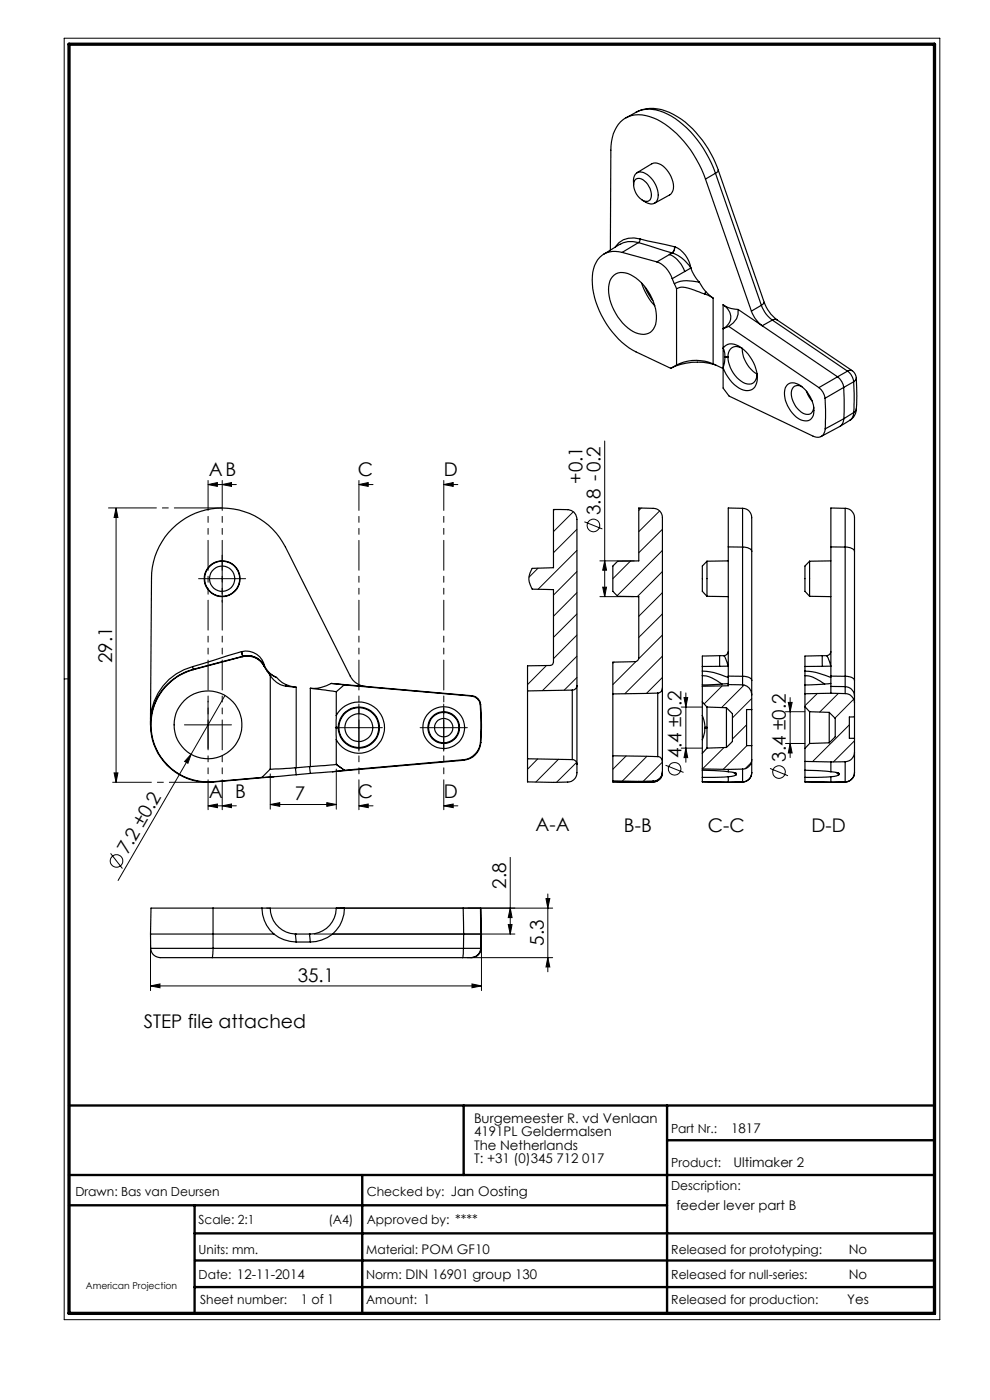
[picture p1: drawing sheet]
<svg xmlns="http://www.w3.org/2000/svg" width="210mm" height="297mm" viewBox="0 0 210 297" stroke-linecap="round" stroke-linejoin="round" font-family="sans-serif">
<g fill="none" stroke="#000" stroke-width=".21">
<path d="M13.6 8.1h185.8v271.9h-185.8zM128.3 93.6v33M24.6 107.8l.4 2h-.8zM24.6 107.8v58.2M44.1 102.8l2-.4v.8zM44.1 102.8h6M47.1 102.8l2-.4v.8zM47.1 117.8v10M76.1 102.8l2-.4v.8zM76.1 102.8h3M94.1 102.8l2-.4v.8zM94.1 102.8h3"/>
<path d="M117.6 108.1l-.2 .2M121.6 108.6l-4.2 4.2M122.4 112.3l-5 5M122.4 116.8l-8.3 8.2M124 110.7l3.8 1.5M127.2 119h7.3M128.3 119l.4 2h-.9zM133.8 119l-3.8 3.8M136 107.8l-.5 .5M139.9 108.4l-4.4 4.4M140.5 112.3l-5 5M140.5 116.8l-9.6 9.6"/>
<path d="M42.1 122.8h10M114.1 120.5l-1.9 1.9M122.4 121.2l-5 5.1M122.4 125.7l-5 5M122.4 130.2l-5 5M122.4 134.7l-5 5M122.4 139.2l-7.3 7.3M127.2 126.6h7.3M127.8 124.6h.9l-.4 2zM140.5 121.2l-5.3 5.4M140.5 125.7l-5 5M140.5 130.2l-5 5"/>
<path d="M140.5 134.7l-5 5.1M140.5 139.2l-8 8M14.6 144h-1M39.1 153.8h10M44.1 148.8v10M47.7 147.5l-7.2 12.5M71.1 154.4h10M76.1 149.4v9.9M89.1 154.4h10M94.1 149.4v9.9M115.9 141.2l-4 4M122.4 143.7l-2.7 2.7"/>
<path d="M130.3 140.4l-.3 .3M134.9 140.3l-4.9 4.9M140.5 143.7l-3.4 3.4M144.5 150h4.5M144.5 158.7h4.5M145.1 148h.8l-.4 2zM145.5 147v14.7M145.5 158.7l.4 2h-.8zM153.2 145.5l-3.8 3.8M153.6 158.6l-4.6 4.5M157.8 145.3l-4.7 4.8M158.4 153.8l-3 3"/>
<path d="M158.4 158.2l-5 5M159.5 148.2l-4.1 4.1M166.6 151h4.1M166.6 157.7h4.1M167.2 149h.8l-.4 2zM167.6 157.7l.4 2h-.8zM167.6 148v12.7M173.4 147.1l-2.7 2.6M177.8 147.1l-3.9 4M180.2 153.8l-7.8 7.8M181.1 148.3l-4 4.1M181.3 157.2l-4.5 4.4"/>
<path d="M24.2 164h.8l-.4 2zM40.5 160l-.6 1.9-.7-.4zM40.5 160l-15.5 26.8M44.1 171l2-.4v.7zM44.1 171h6M47.1 171l2-.4v.7zM57.3 170.7l2-.4v.8zM57.3 164.2v7.5M57.3 170.7h14M69.3 170.3l2 .4-2 .4zM71.3 163.2v8.5M76.1 171l2-.4v.7z"/>
<path d="M76.1 171h3M94.1 171l2-.4v.7zM94.1 171h3M114.1 161l-2.2 2.2M118.5 161.1l-4.8 4.8M122.3 161.7l-4.2 4.2M132.8 160.4l-2.8 2.8M137.2 160.4l-5.2 5.3M140.5 161.7l-4 4M141.2 162.3l3.8 1.6M159.4 161.7l-1.4 1.4M163.3 163l3.8 1.6"/>
<path d="M23.5 181l2.5 3.3M31.9 199.1v11M56.6 192.6h60.6M66.7 198.2h42.5M102.1 199.1v11M107.8 196.1h.8l-.4 2.1zM108.2 192.6l.4 2.1h-.8zM108.2 181.9v16.3M115.8 190.6h.8l-.4 2zM116.2 189.6v16.6M31.9 209.2l2-.5v.8zM31.9 209.2h70.2"/>
<path d="M99.1 203.2h18.1M100.1 208.7l2 .5-2 .3zM116.2 203.2l.4 1.9h-.8z"/>
<circle cx="125.9" cy="111.5" r="1.33"/>
<circle cx="143.1" cy="163.1" r="1.32"/>
<circle cx="165.2" cy="163.8" r="1.34"/>
<circle cx="24.7" cy="182.6" r="1.32"/>
</g>
<path d="M14.6 234.5h183.6M98.4 234.5v14.8M141.5 234.5v44.1M14.6 249.3h183.6M14.6 255.7h126.9M41.3 255.7v22.9M76.8 249.3v29.3M141.5 241.9h56.7M41.3 261.7h156.9M41.3 273h156.9M41.4 267.4h156.8" fill="none" stroke="#000" stroke-width=".5"/>
<path d="M14.6 9.4h183.6v269.2h-183.6z" fill="none" stroke="#000" stroke-width=".7"/>
<path d="M44.1 100.8v72.1M47.1 100.8v72.1M76.1 100.8v72.1M94.1 100.8v72.1" fill="none" stroke="#000" stroke-width=".21" stroke-dasharray="6.3 1.3 1.3 1.3 1.3 1.3" stroke-dashoffset="-1.2"/>
<path d="M47.1 107.8h-24.1" fill="none" stroke="#000" stroke-width=".21" stroke-dasharray="15.2 1.3 1.3 1.3" stroke-dashoffset="5.1"/>
<path d="M44.1 166h-20.2" fill="none" stroke="#000" stroke-width=".21" stroke-dasharray="15.2 1.3 1.3 1.3" stroke-dashoffset="7"/>
<g fill="#000">
<path d="M40.5 160l-.6 1.9-.7-.4z"/>
<path d="M44.1 102.8l2-.4v.8zM44.1 171l2-.4v.7z"/>
<path d="M47.1 102.8l2-.4v.8zM47.1 171l2-.4v.7zM76.1 102.8l2-.4v.8zM76.1 171l2-.4v.7zM94.1 102.8l2-.4v.8zM94.1 171l2-.4v.7z"/>
<path d="M145.1 148h.8l-.4 2zM145.5 158.7l.4 2h-.8z"/>
<path d="M24.2 164h.8l-.4 2zM24.6 107.8l.4 2h-.8z"/>
<path d="M57.3 170.7l2-.4v.8zM69.3 170.3l2 .4-2 .4z"/>
<path d="M107.8 196.1h.8l-.4 2.1zM108.2 192.6l.4 2.1h-.8z"/>
<path d="M115.8 190.6h.8l-.4 2zM116.2 203.2l.4 1.9h-.8zM128.3 119l.4 2h-.9zM127.8 124.6h.9l-.4 2zM167.2 149h.8l-.4 2zM167.6 157.7l.4 2h-.8z"/>
<path d="M31.9 209.2l2-.5v.8zM100.1 208.7l2 .5-2 .3z"/>
</g>
<g fill="none" stroke="#000" stroke-width=".25">
<path d="M134.4 39.3v-.9a1.67 1.67 0 0 1 .9-1.8 1.67 1.67 0 0 1 2 .4 5.4 5.4 0 0 1 2.2 5.3 1.56 1.56 0 0 1-2.6 .6l-.7-.5M134.8 38.1a1.67 1.67 0 0 1 2.3 .6 3.5 3.5 0 0 1 .8 3.7 1.52 1.52 0 0 1-2.2-.4 3.2 3.2 0 0 1-.9-3.9zM134.9 23.8a8.1 8.1 0 0 1 7.9 .5 22 22 0 0 1 9.6 11.8M134.9 23.8a7.7 7.7 0 0 1 7.5 .8 23.4 23.4 0 0 1 9.4 12.2M134.9 23.8l-2.1 1.2M135.1 36.7l3.2-2a2.56 2.56 0 0 1 3.1 1.3 4.7 4.7 0 0 1 1.2 4.8l-.5 .5-3.2 1.8M149.6 38a23.2 23.2 0 0 0-10.2-12.6 7.3 7.3 0 0 0-6.7-.4 7.6 7.6 0 0 0-3.1 6.9l-.1 21.2M149.6 38l9.8 28M151.8 36.8l9.7 28M151.8 36.8l-2.2 1.2M152.4 36.1l-.1 .2-.5 .5M152.4 36.1l9.7 28"/>
<path d="M129.9 58.7a3.1 3.1 0 0 1 4.4-.1 10.6 10.6 0 0 1 4.8 10.3 2.84 2.84 0 0 1-4.2 1.7 10.9 10.9 0 0 1-5.8-9.8 3.4 3.4 0 0 1 .8-2.1zM132 53.5a4.6 4.6 0 0 0-6.1 3.5 16.4 16.4 0 0 0 4 13.4l1.3 1.6 2.2 1.8 1.5 .8 7.4 3.5M132 53.5l7.3 2.1M135.4 51.5l7.2 2.2M135.4 51.5a4.6 4.6 0 0 0-3.8 .3l-3.5 2.1M135.4 51.5l-3.4 2M135.7 50.7l7.4 1.6M135.7 50.7v.4l-.3 .4M135.7 50.7a4.3 4.3 0 0 0-5.2 1.8M139.3 55.6a5.5 5.5 0 0 1 3.3 3.5M142 54a5.6 5.6 0 0 1 3.2 3.6M142 54l-2.7 1.6"/>
<path d="M142.6 53.7a7.7 7.7 0 0 1 3.9 3.2M142.6 53.7h.1M142.6 53.7l-.6 .3M142.6 59.1l.5 1.1M143.1 52.3a5.8 5.8 0 0 1 3.4 4.6M143.1 52.3h.1M143.1 52.3a1.27 1.27 0 0 1-.5 1.4M143.1 52.3a1.23 1.23 0 0 1-.5 1.4M145.2 57.6l-2.6 1.5M146.5 56.9a8.5 8.5 0 0 0 1.8 3M146.5 56.9l-1.3 .7M148.3 59.9l1.4 1.9"/>
<path d="M148.3 59.9a7 7 0 0 0-5.2 .3M136.1 60a12.8 12.8 0 0 0 2.8 4.9M136.8 61l1.7 2.7M143.1 60.2l.4 1M143.5 61.2a4.5 4.5 0 0 1 3.6 .3l2.4 .9M143.5 61.2v16.2M143.5 77.4l-1.2 .7M149.5 62.4l1.8 .8M149.7 61.8l1.6 1.4M149.7 61.8l-.2 .6M151.3 77.2a9.4 9.4 0 0 0-7.8 .2M151.3 63.2v14"/>
<path d="M151.3 77.2l2.1 1M151.9 77.5a12.6 12.6 0 0 0-9.6 .6M153.4 64.7a5.3 5.3 0 0 0 3.2 .9M153.4 64.7v17.6l1.3 1.7 17.8 8.5a1.67 1.67 0 0 0 1.8 .1 1.67 1.67 0 0 0 .7-1.6M153.4 64.7a2.82 2.82 0 0 1 1.6 2.5 2.82 2.82 0 0 1-1.6 2.5l1.2-.5M153.8 75.7l-.1-.8-.3-1a2.31 2.31 0 0 1 3.3-.5 8 8 0 0 1 3.8 7.8 2.13 2.13 0 0 1-3.3 1.4 8 8 0 0 1-3.8-4.6l.3-1 .1-1.3M153.8 75.7l.6 .1M153.8 75.7h.6M153.8 75.7h.1M154.4 75.8a6.4 6.4 0 0 0 4.1 5.7 1.77 1.77 0 0 0 2.1-2.1M154.4 75.7a1.88 1.88 0 0 1 .9-2 1.88 1.88 0 0 1 2.1 .2 6.6 6.6 0 0 0 3.2 5.4M154.4 75.7v.1"/>
<path d="M154.6 69.2l19.1 13M156.6 65.6a3.5 3.5 0 0 1-2 3.6M156.6 65.6l21.1 14.3M159.4 66a6.7 6.7 0 0 0 2.3 3.1l2.1-1.2M161.5 64.8a6.4 6.4 0 0 0 2.3 3.1M161.5 64.8l-2.1 1.2M162.1 64.1a8.5 8.5 0 0 0 2.7 3.7M162.1 64.1l-.6 .7M163.8 67.9l16 10.8M164.8 67.8l-.4-.1-.6 .2M164.8 67.8l16 10.8M177.7 79.9l-4 2.3"/>
<path d="M177.7 79.9l.1 .1a3.4 3.4 0 0 1 1.2 2.2M179.8 78.7l-2.1 1.2M179.8 78.7a3.3 3.3 0 0 1 1.3 2.3M180.8 78.6a2.19 2.19 0 0 1 .8 1.6M180.8 78.6h-.5l-.5 .1M167 81.6a2.49 2.49 0 0 1 3.3 .6 6 6 0 0 1 2.1 6.2 1.96 1.96 0 0 1-3 .4 6.5 6.5 0 0 1-2.8-6.5zM170.1 82.1a1.46 1.46 0 0 0-1.7-.1 1.46 1.46 0 0 0-.5 1.7 4.8 4.8 0 0 0 3.2 4.2 1.34 1.34 0 0 0 1.5-1.5M171.1 83l.4 1 .8 1.1M173.7 82.2a3.4 3.4 0 0 1 1.3 2.3M175 84.5v6.5M178.1 90.5l-3.9 2.1M179 82.2l-4 2.3"/>
<path d="M179 82.2v6.6M179 88.8v.2a1.89 1.89 0 0 1-.8 1.4l2.1-1.3M179 88.8l-4 2.2M181.1 81v6.5M181.1 87.5v.2a1.89 1.89 0 0 1-.8 1.4M181.1 81l-2.1 1.2M181.1 87.5l-2.1 1.3M181.6 80.2v6.5M181.6 86.7l-.3 1.3-1 1.1M181.6 80.2l-.1 .4-.4 .4M181.6 86.7l-.1 .5-.4 .3M150 119.1v7.4"/>
<path d="M150 119.1l-1 1v5.3l1 1.1M154.5 119l-4.5 .1M154.5 116v27.4M154.5 116l3 .1M157.5 107.8a2.19 2.19 0 0 1 2 2.8v6.3M157.5 116.1a1.85 1.85 0 0 1 2 .8M157.5 107.8h-3v8.2M157.5 107.8v8.3M157.5 116.1v27.4M159.5 116.9v27.5M171.7 119.1v7.4M171.7 119.1l-1 1v5.3l1 1.1"/>
<path d="M176.2 119l-4.5 .1M176.2 116v27.4M176.2 116l3.1 .1M179.3 107.8a2.2 2.2 0 0 1 2 2.8v6.3M179.3 116.1a1.96 1.96 0 0 1 2 .8M179.3 107.8h-3.1v8.2M179.3 107.8v8.3M179.3 116.1v27.4M181.3 116.9v27.5M51.2 138.3h.1M51.2 138.3l.3 .9M51.2 138.3l-10.3 3.1"/>
<path d="M51.2 138.3a4 4 0 0 1 4.9 3M51.4 139.3a4 4 0 0 1 4.7 2.1M51.4 139.3l-10.4 2.8M51.5 139.2l-10.5 2.8M51.5 139.2h.1M51.5 139.2a4 4 0 0 1 4.6 2.2M51.5 139.2a4 4 0 0 1 4.6 2.1M51.5 139.2l-.1 .1M149 139.2v2.2M150 126.5l4.5 .1M152.6 139.1l-3.6 .1M152.6 139.1v2.3"/>
<path d="M152.6 139.1h.9M153.5 139.1l.3 .3 .7 1.9-1.9 .1M154.5 138.3a.98 .98 0 0 1-1 .8M170.7 139.2v2.2M171.7 126.5l4.5 .1M174.4 139.1l-3.7 .1M174.4 139.1v2.3M174.4 139.1h.9M175.3 139.1l.3 .5 .6 1.7-1.8 .1M176.2 138.3l-.2 .5-.7 .3M31.9 153.7a12.1 12.1 0 0 0 13.3 12.2M31.9 152.4h.1"/>
<path d="M31.9 152.4v1.3M32 152.4l-.1 1.3M40.9 141.4l.1 .6M40.9 141.4a12.1 12.1 0 0 0-9 11M41 142a12.2 12.2 0 0 0-9 10.4M41 142v.1M41 142.1a12.1 12.1 0 0 0-8.8 13.8 12.1 12.1 0 0 0 13 9.9M56.1 141.4l.6 1M56.1 141.3a4.9 4.9 0 0 0 2.6 2.4M56.1 141.3v.1M56.7 142.4l.5 .5 1.5 .8M56.7 142.4l.6 .9"/>
<path d="M57.3 143.3a5.2 5.2 0 0 0 3.4 2.3M57.3 143.3v19.9M58.7 143.7l1.2 1.1 .7 .4M60.6 145.2l2.2 .6M60.6 145.2l.1 .4M60.7 145.6l2.1 .2M62.8 145.8v17.1M65.8 146l5.5 .8M65.8 146v16.6M70.3 145l2.7 .3M70.3 145a7.8 7.8 0 0 1-4.5 1M70.3 145l29.9 2.6"/>
<path d="M71.3 154.4v2.5M71.3 154.3v.1M71.3 154.4h.5M71.3 154.3h.5M71.3 151.8v2.5M71.3 151.8a5.4 5.4 0 0 1 8.3-1.6 5.4 5.4 0 0 1 0 8.4 5.4 5.4 0 0 1-8.3-1.7M71.3 146.8v5M71.3 156.9v5.3M71.8 154.3a4.4 4.4 0 0 1 6.1-4 4.4 4.4 0 0 1 1.1 7.2 4.4 4.4 0 0 1-7-1.9l-.2-1.2M71.8 154.3v.1M73 145.3l27 2.4M73 145.3l-1.7 1.5"/>
<path d="M77.5 145.6a4 4 0 0 1-3.2-2.2l-13.8-27.4a15 15 0 0 0-16.8-7.8 15 15 0 0 0-11.6 14.5l-.2 29.7M100 147.7a2.09 2.09 0 0 1 1.9 1.8M100.2 147.6l-.2 .1M100.2 147.6a1.96 1.96 0 0 1 1.8 1.8M101.9 149.5l.1 3-.1 4.9M101.9 157.4a4.1 4.1 0 0 1-3.7 3.8M101.9 157.4l.1 .1M102 149.4l-.1 .1M102 149.4l.1 4.1-.1 4M102 157.5a4 4 0 0 1-3.6 3.8M111.9 146.6v14.4M121.4 146.4v14.7"/>
<path d="M121.4 146.4l-9.5 .2M122.4 145.4v-35.2a1.99 1.99 0 0 0-2-2.1h-3v12.3l-4.5 .2a3.8 3.8 0 0 0 0 4.4l4.5 .1v15.3a.72 .72 0 0 1-.7 .8h-4.8v5.4M122.4 145.4a.96 .96 0 0 1-1 1M122.4 145.4v16.7M130 147.2v13.1M139.5 147v13.5M140.5 146v-36.2a1.93 1.93 0 0 0-2-2h-3v11.2l-4.5 .1-1 1v5.3l1 1.1 4.5 .1v12.9a.83 .83 0 0 1-.8 .9l-4.7 .1v6.7M140.5 146a1.02 1.02 0 0 1-1 1l-9.5 .2M140.5 146v15.6M149 151.8l.3 1.1 .2 1.4M149 148.9v2.9M149 156.9v2.9"/>
<path d="M149 143.3a6.6 6.6 0 0 1 3.5 1.4l.7 .4M149 142.4l2.3 .3 3.2 1M149 141.4v1M149 142.4v6.5M149 151.8v5.1M149 159.8v6M149 148.9l1 1.1M149.5 154.4v.9l-.5 1.6M149.5 154.4h.5M149.5 154.3h.5M149.5 154.3v.1M150 154.4v4.3"/>
<path d="M150 154.3v.1M150 150v4.3M150 158.7l-1 1.1M150 150l4.1 .1M152.6 141.4h-3.6M154.1 150.1v8.5M154.1 158.6l-4.1 .1M154.1 150.1l1.3 1.3v5.9l-1.3 1.3M154.5 145l-5.5 .3M154.5 145.2l3 .1M154.5 143.4v1.8M154.5 145.2v.3l-5.5 .1"/>
<path d="M154.5 143.4l3 .1M157.5 145.3a2.04 2.04 0 0 1 2 2.1M157.5 143.5a1.72 1.72 0 0 1 2 .9M157.5 143.5v1.8M159.5 144.4v3M159.5 147.4v16.5M159.5 150.5h-1.1v7.7h1.1M170.7 149.9v8.9M170.7 143.3a8.5 8.5 0 0 1 4.1 1.7l.1 .1M170.7 142.4l2.4 .3 3.1 1M170.7 141.4v1M170.7 142.4v7.5"/>
<path d="M170.7 158.8v7M170.7 149.9l1 1.1M171.7 151v6.7M171.7 157.7l-1 1.1M171.7 151l4.2 .1M174.4 141.4h-3.7M175.9 151.1v6.5M175.9 157.6l-4.2 .1M175.9 151.1l1.3 1.3v3.9l-1.3 1.3M176.2 145l-5.5 .3M176.2 143.4v2.2M176.2 145.6v1.5"/>
<path d="M176.2 147.1l-5.5 .1M176.2 147.1h3.1M176.2 145.6l3.1 .1M176.2 143.4l3.1 .1M179.3 145.7a2.05 2.05 0 0 1 2 2M179.3 147.1a2.05 2.05 0 0 1 2 2M179.3 143.5v2.2M179.3 143.5a1.82 1.82 0 0 1 2 .9M179.3 145.7v1.4M181.3 159.6a2.05 2.05 0 0 1-2 2M181.3 144.4v3.3M181.3 147.7v16.2"/>
<path d="M181.3 152.1h-1.1v4.5h1.1M45.2 165.8v.1M55.6 164.9l-10.4 .9M57.3 163.2l-1.7 1.7M58.1 164.8l-2.5 .1M58.1 164.8l-12.9 1.1M62.7 162.9l-5.4 .3M62.7 162.9h.1M62.7 162.9l.1 1.5M62.8 164.4l-4.7 .4M65.7 162.6l.1 1.5M65.7 162.6h.1"/>
<path d="M65.7 162.6l-2.9 .3M65.8 164.1l-3 .3M70.6 163.7l-4.8 .4M71.3 162.2h.1M71.3 162.2l-5.5 .4M71.3 162.2l1.8 1.2M73.1 163.4l-2.5 .3M98.2 161.2l.2 .1M98.2 161.2l-25.1 2.2M98.4 161.3l-27.8 2.4M111.9 161v4.9h8.5a1.99 1.99 0 0 0 2-2v-1.8M111.9 161l9.5 .1"/>
<path d="M121.4 161.1a.96 .96 0 0 1 1 1M130 160.3l9.5 .2M130 165.8l5.5 .2M130 160.3v5.5M130 165.7l5.5 .1M135.5 165.8v.2M138.5 165.9l-3 .1M138.5 165.7v.2M138.5 165.7l-3 .1M139.5 160.5a.97 .97 0 0 1 1 1.1M140.5 163.9a1.99 1.99 0 0 1-2 2M140.5 163.9a1.99 1.99 0 0 1-2 2l-8.5-.1"/>
<path d="M140.5 163.7a1.99 1.99 0 0 1-2 2M140.5 161.6v2.3M149 163.4l5.5 .3M149 165.8l5.5 .2M149 163.1l5.5 .1M154.5 163.7l1.7 .4M154.5 164.8l-5.5 .1M154.5 163.2v.5M154.5 164.8v1.2M155.6 163.9l.6 .5M156 163.9l.2 .2M156.2 164.4l-.5 .2-1.2 .2"/>
<path d="M156.2 164.1v.3M157.5 165.9l-3 .1M157.5 163.2v2.7M157.5 163.2h-3M159.5 163.9a1.99 1.99 0 0 1-2 2M159.5 163.9a1.99 1.99 0 0 1-2 2l-8.5-.1M159.5 161.1a1.99 1.99 0 0 1-2 2.1M170.7 163.4l5.5 .3M170.7 165.8l5.5 .2M170.7 161.5l5.5 .1M176.2 163.7l1.7 .4M176.2 164.8l-5.5 .1"/>
<path d="M176.2 161.6v2.1M176.2 164.8v1.2M177.4 163.9l.5 .5M177.7 163.9l.2 .2M177.9 164.4l-.5 .2-1.2 .2M177.9 164.1v.3M179.3 165.9l-3.1 .1M179.3 161.6v4.3M179.3 161.6h-3.1M181.3 163.9a2.05 2.05 0 0 1-2 2M181.3 163.9a2.05 2.05 0 0 1-2 2l-8.6-.1M31.9 198.2h26.2"/>
<path d="M31.9 198.2l.1 3M45.2 192.6h-13.2l-.1 5.6M45.2 192.6h12.1a5.5 5.5 0 0 0 5.4 5.6M45.2 192.6v8.6M55.6 192.6a7.4 7.4 0 0 0 2.5 5.6M58.1 198.2a7.8 7.8 0 0 0 4.7 1.6M62.7 198.2l.1 1.6M62.8 199.8h3M65.7 198.2l.1 1.6M70.6 198.2a7.9 7.9 0 0 1-4.8 1.6M70.6 198.2h27.8M71.3 192.7a5.5 5.5 0 0 1-5.5 5.5h-3.1"/>
<path d="M71.3 192.7l1.8-.1a7.4 7.4 0 0 1-2.5 5.6M71.3 192.6v.1M71.3 192.6h26.9M98.2 192.6l.2 5.6M98.2 192.6h3.7l.1 5.6M98.4 198.2l-.1 3M98.4 198.2h3.6M102 198.2h.1M102 198.2v3M102 192.6l.1 5.6M102.1 198.2v3M32 201.2a2.28 2.28 0 0 0 2.7 2h10.3"/>
<path d="M32 201.2h13.2M45 203.2h53.1M45.2 201.2l-.2 2M45.2 201.2h53.1M98.3 201.2l-.2 2M98.3 201.2h3.7M102 201.2a2.18 2.18 0 0 1-2.7 2h-1.2M102 201.2h.1M102.1 201.2a2.05 2.05 0 0 1-2 2"/>
<circle cx="47.1" cy="122.8" r="3.7"/>
<circle cx="47.1" cy="122.8" r="3.8"/>
<circle cx="47.1" cy="122.8" r="2.68"/>
<circle cx="44.1" cy="153.8" r="7.2"/>
<circle cx="76.1" cy="154.4" r="4.2"/>
<circle cx="76.1" cy="154.4" r="2.96"/>
<circle cx="94.1" cy="154.3" r="3.4"/>
<circle cx="94.1" cy="154.4" r="3.2"/>
<circle cx="94.1" cy="154.4" r="4.4"/>
<circle cx="94.1" cy="154.4" r="1.95"/>
</g>
<g font-size="4">
<text x="44.3" y="101">A</text>
<text x="47.9" y="101">B</text>
<text x="75.9" y="101">C</text>
<text x="94.1" y="101">D</text>
<text x="123.5" y="102.6" transform="rotate(-90 123.5 102.6)">+0.1</text>
<text x="127.4" y="109.3" transform="rotate(-90 127.4 109.3)">3.8 -0.2</text>
<text x="23.8" y="140.7" transform="rotate(-90 23.8 140.7)">29.1</text>
<text x="144.6" y="160.9" transform="rotate(-90 144.6 160.9)">4.4 ±0.2</text>
<text x="166.7" y="161.6" transform="rotate(-90 166.7 161.6)">3.4 ±0.2</text>
<text x="44.3" y="169.2">A</text>
<text x="49.9" y="169.2">B</text>
<text x="62.5" y="169.8">7</text>
<text x="75.9" y="169.2">C</text>
<text x="94.1" y="169.2">D</text>
<text x="113.6" y="176.4">A-A</text>
<text x="132.4" y="176.4">B-B</text>
<text x="150.2" y="176.4">C-C</text>
<text x="172.2" y="176.4">D-D</text>
<text x="27.1" y="181.5" transform="rotate(-60 27.1 181.5)">7.2 ±0.2</text>
<text x="107.4" y="188.5" transform="rotate(-90 107.4 188.5)">2.8</text>
<text x="115.4" y="200.6" transform="rotate(-90 115.4 200.6)">5.3</text>
<text x="63.2" y="208.3">35.1</text>
<text x="30.5" y="218.1">STEP file attached</text>
</g>
<g font-size="2.8">
<text x="100.5" y="238.2">Burgemeester R. vd Venlaan</text>
<text x="100.5" y="241.1">4191PL Geldermalsen</text>
<text x="100.5" y="243.9">The Netherlands</text>
<text x="155.1" y="240.4">1817</text>
<text x="100.5" y="246.7">T: +31 (0)345 712 017</text>
<text x="155.6" y="247.6">Ultimaker 2</text>
<text x="143.5" y="256.7">feeder lever part B</text>
<text x="180" y="266">No</text>
<text x="180" y="271.4">No</text>
<text x="63.8" y="276.6">1 of 1</text>
<text x="179.7" y="276.6">Yes</text>
</g>
<g font-size="2.7">
<text x="142.4" y="240.4">Part Nr.:</text>
<text x="142.4" y="247.6">Product:</text>
<text x="16" y="253.7">Drawn: Bas van Deursen</text>
<text x="77.8" y="253.7">Checked by: Jan Oosting</text>
<text x="142.4" y="252.5">Description:</text>
<text x="42.1" y="259.7">Scale: 2:1</text>
<text x="69.7" y="259.7">(A4)</text>
<text x="77.8" y="259.7">Approved by: ****</text>
<text x="42.1" y="266">Units: mm.</text>
<text x="77.7" y="266">Material: POM GF10</text>
<text x="142.4" y="266">Released for prototyping:</text>
<text x="42.1" y="271.3">Date: 12-11-2014</text>
<text x="77.7" y="271.3">Norm: DIN 16901 group 130</text>
<text x="142.4" y="271.3">Released for null-series:</text>
<text x="42.4" y="276.6">Sheet number:</text>
<text x="77.7" y="276.6">Amount: 1</text>
<text x="142.4" y="276.6">Released for production:</text>
</g>
<text font-size="2" x="18.2" y="273.4">American Projection</text>
</svg>
